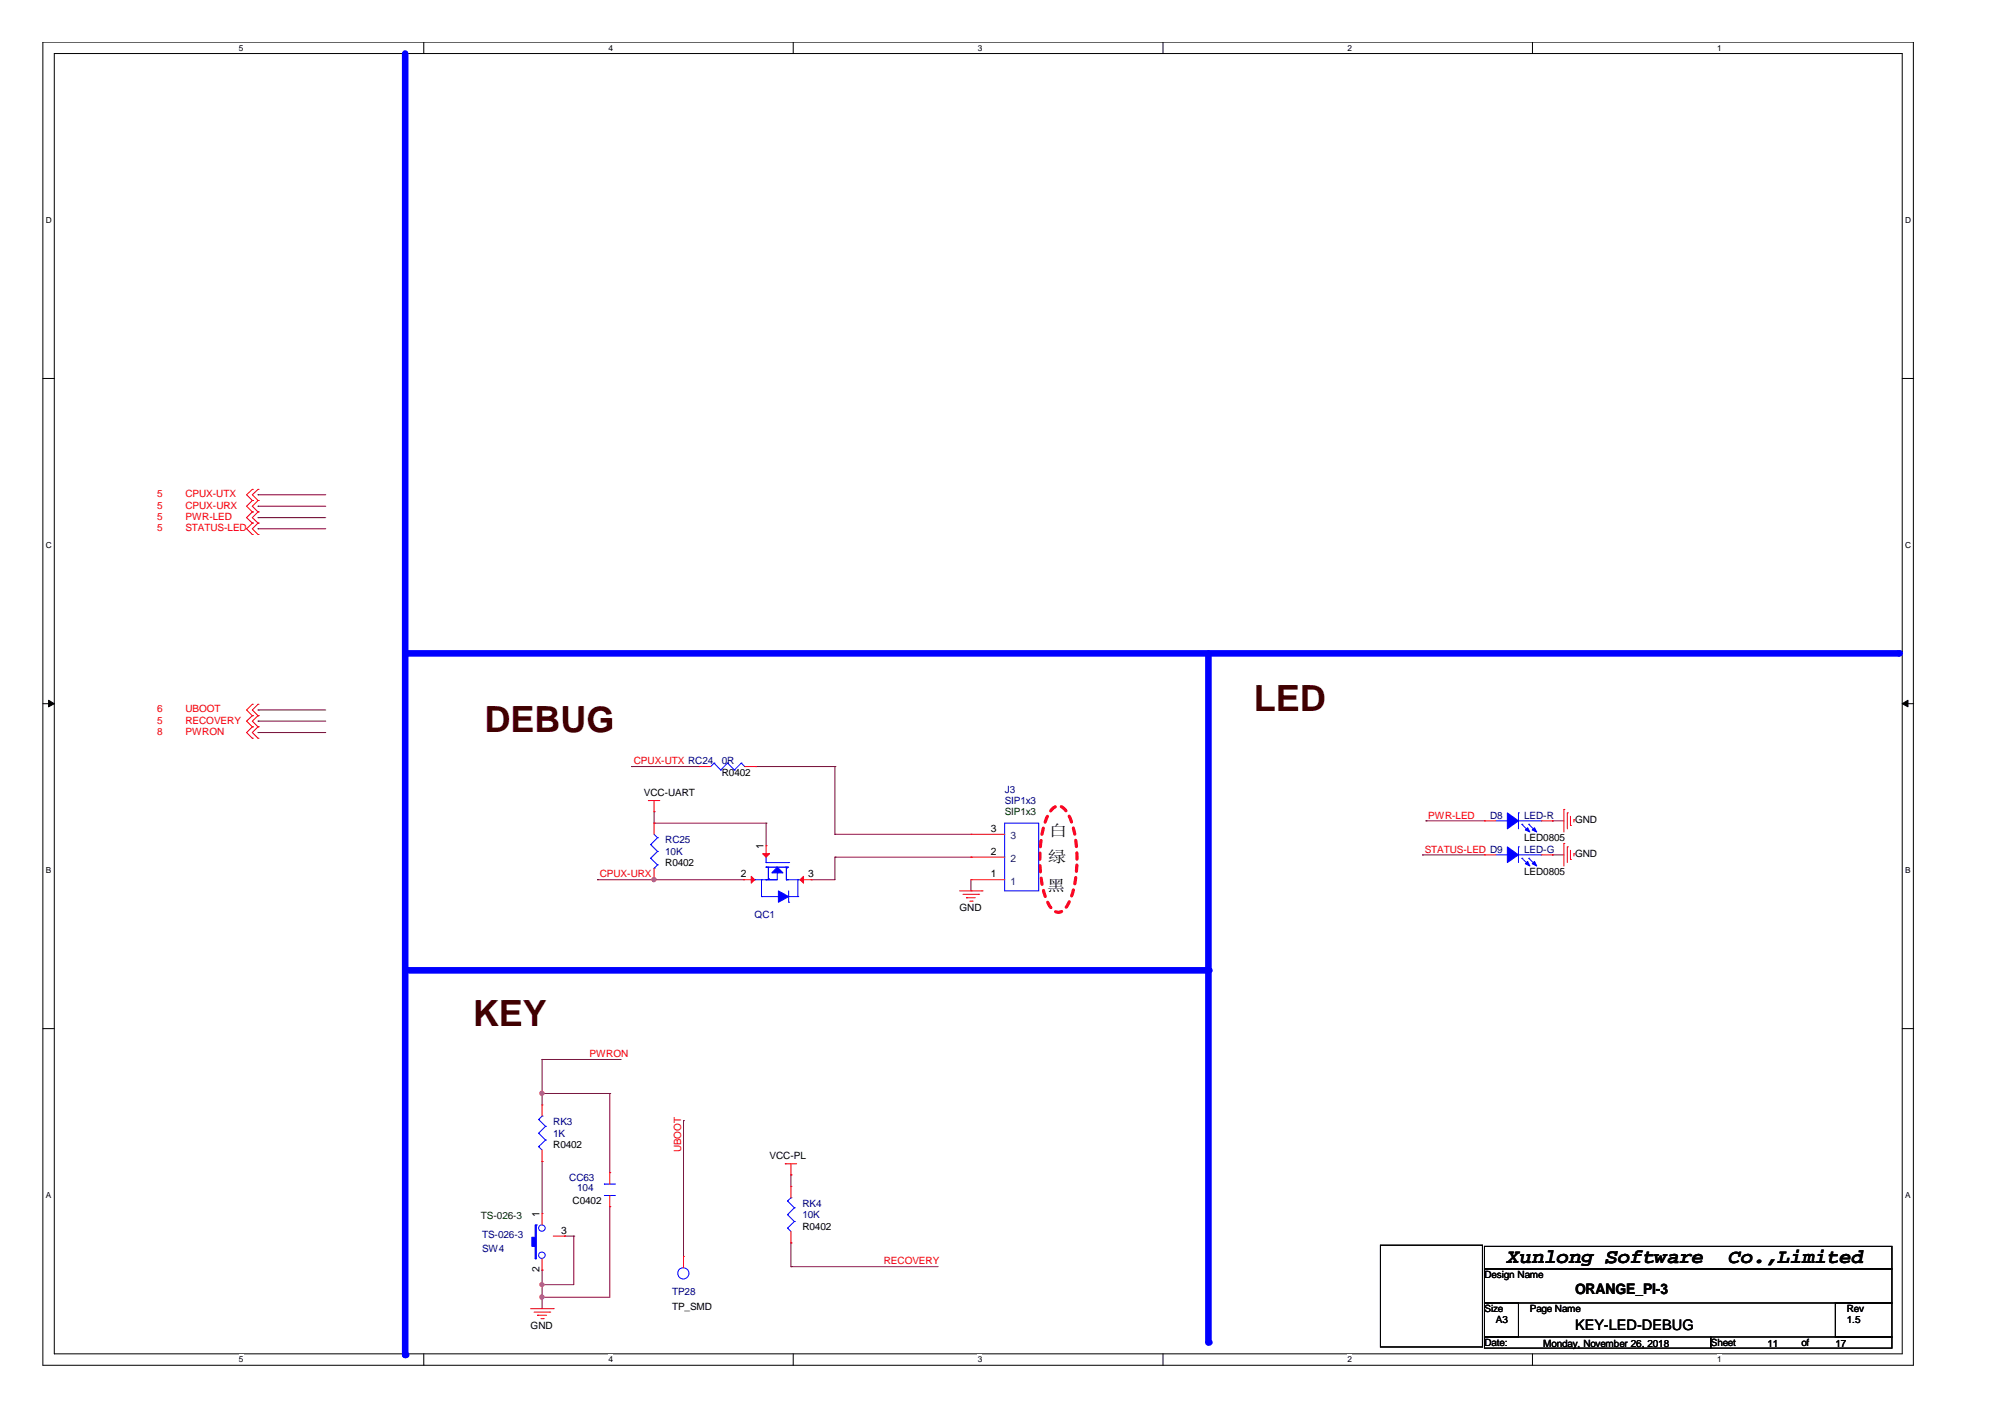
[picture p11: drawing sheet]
<svg xmlns="http://www.w3.org/2000/svg" width="297mm" height="210mm" viewBox="0 0 297 210" stroke-linecap="round" stroke-linejoin="round" font-family="sans-serif">
<path d="M6.3 6.2h277.2v196h-277.2zM8 7.9h273.8v192.6h-273.8z" fill="none" stroke="#000" stroke-width=".15"/>
<g fill="#fff">
<path d="M35.4 6.4h.6v1.4h-.6z"/>
<path d="M35.4 200.7h.6v1.4h-.6z"/>
</g>
<path d="M62.8 6.2v1.7M62.8 200.5v1.7" fill="none" stroke="#000" stroke-width=".15"/>
<g fill="#fff">
<path d="M90.1 6.4h.7v1.4h-.7z"/>
<path d="M90.1 200.7h.7v1.4h-.7z"/>
</g>
<path d="M117.5 6.2v1.7M117.5 200.5v1.7" fill="none" stroke="#000" stroke-width=".15"/>
<g fill="#fff">
<path d="M144.9 6.4h.6v1.4h-.6z"/>
<path d="M144.9 200.7h.6v1.4h-.6z"/>
</g>
<path d="M172.3 6.2v1.7M172.3 200.5v1.7" fill="none" stroke="#000" stroke-width=".15"/>
<g fill="#fff">
<path d="M199.6 6.4h.7v1.4h-.7z"/>
<path d="M199.6 200.7h.7v1.4h-.7z"/>
</g>
<path d="M227 6.2v1.7M227 200.5v1.7" fill="none" stroke="#000" stroke-width=".15"/>
<g fill="#fff">
<path d="M254.4 6.4h.6v1.4h-.6z"/>
<path d="M254.4 200.7h.6v1.4h-.6z"/>
<path d="M6.8 31.9h.8v1.4h-.8z"/>
<path d="M282.2 31.9h.9v1.4h-.9z"/>
<path d="M6.8 80.1h.8v1.4h-.8z"/>
<path d="M282.2 80.1h.9v1.4h-.9z"/>
</g>
<path d="M6.3 56.1h1.7M281.8 56.1h1.7" fill="none" stroke="#000" stroke-width=".15"/>
<g fill="#fff">
<path d="M6.8 128.2h.7v1.4h-.7z"/>
<path d="M282.2 128.2h.8v1.4h-.8z"/>
</g>
<path d="M6.3 104.2h1.7M281.8 104.2h1.7" fill="none" stroke="#000" stroke-width=".15"/>
<g fill="#000" stroke="#000" stroke-width=".15">
<path d="M7.2 103.7l.8 .5-.8 .5z" fill-rule="evenodd"/>
<path d="M281.8 104.2l.9-.5v1z" fill-rule="evenodd"/>
</g>
<g fill="#fff">
<path d="M6.8 176.4h.7v1.4h-.7z"/>
<path d="M282.2 176.4h.8v1.4h-.8z"/>
</g>
<path d="M6.3 152.4h1.7M281.8 152.4h1.7" fill="none" stroke="#000" stroke-width=".15"/>
<path d="M60 7.9v192.8" fill="none" stroke="#00f" stroke-width=".97"/>
<circle cx="60" cy="200.7" r=".49" fill="#00f"/>
<path d="M60 96.8h221.3" fill="none" stroke="#00f" stroke-width=".97"/>
<circle cx="281.3" cy="96.8" r=".49" fill="#00f"/>
<path d="M179 96.8v102.1" fill="none" stroke="#00f" stroke-width=".97"/>
<circle cx="179" cy="198.9" r=".49" fill="#00f"/>
<path d="M60 143.7h119" fill="none" stroke="#00f" stroke-width=".97"/>
<circle cx="179" cy="143.7" r=".49" fill="#00f"/>
<path d="M155.9 119.8a1.13 1.13 0 0 1 1.8 0 9 9 0 0 1 1.7 5 17.8 17.8 0 0 1-1 8.8 2.16 2.16 0 0 1-1.6 1.5 2.15 2.15 0 0 1-1.6-1.5 18.5 18.5 0 0 1 0-12.7z" fill="none" stroke="#f00" stroke-width=".47" stroke-dasharray=".9 .9"/>
<g fill="none" stroke="#800040" stroke-width=".15">
<path d="M38.2 73.3h.1M38.2 75h.1M38.2 76.7h.1M38.2 78.3h.1M38.2 73.3h10.1M38.2 75h10.1M38.2 76.7h10.1M38.2 78.3h10.1M38.2 105.2h.1M38.2 106.8h.1M38.2 108.5h.1M38.2 105.2h10.1"/>
<path d="M38.2 106.8h10.1M38.2 108.5h10.1M93.6 113.6h.1M93.6 113.6h10M112 113.6h.1M112 113.6h11.7M123.7 113.6h.1M123.7 113.6v10M88.5 130.3h.1M88.5 130.3h21.7M96.9 130.3h.1M96.9 120.2h.1"/>
<path d="M96.9 121.9h.1M96.9 120.2v1.7M96.9 121.9h16.6M113.5 121.9h.1M113.5 121.9v3.4M120.2 130.3h.1M123.7 123.6h.1M123.7 127h.1M123.7 127h20.1M123.7 127v3.3h-3.5M123.7 123.6h20.1M143.8 127h.1"/>
<path d="M143.8 132h.1M143.8 130.3v1.7M210.7 126.6h.1M210.7 126.6h9.2M211.2 121.6h.1M211.2 121.6h8.7M230 126.6h.1M230 121.6h.1M230 121.6h1.7M230 126.6h1.7M80.3 156.9h.1M80.3 156.9v6.8"/>
<path d="M80.3 156.9h11.7M80.3 172.1h.1M80.3 162h.1M80.3 172.1v7.7M80.3 162h10M90.3 162h.1M90.3 178.7h.1M90.3 162v11.7M90.3 178.7v13.5h-10M101.3 166h.1M101.3 166v20.1M117.2 174h.1"/>
<path d="M117.2 174v1.7M80.3 188.1h.1M80.3 192.2h.1M80.3 190.3h.1M80.3 188.1v5.8M83.7 183.1h.1M83.7 183.1h1.3M85 183.1h.1M85 183.1v7.2h-4.7M117.2 184.1h.1M117.2 187.6h.1M117.2 184.1v3.5"/>
<path d="M117.2 187.6h21.8"/>
</g>
<g fill="#f0f" stroke="#f0f" stroke-width=".15">
<circle cx="96.9" cy="130.3" r=".32"/>
<circle cx="80.3" cy="162" r=".32"/>
<circle cx="80.3" cy="192.1" r=".32"/>
<circle cx="80.3" cy="190.3" r=".31"/>
</g>
<g fill="none" stroke="#f00" stroke-width=".15">
<path d="M37.4 72.5h.1M37.4 74.1h.1M37.4 75.8h.1M37.4 77.5h.1M37.4 79.2h.1M37.4 72.5l-.9 .8 .9 .8M37.4 74.1l-.9 .9 .9 .8M37.4 75.8l-.9 .9 .9 .8M37.4 77.5l-.9 .8 .9 .9M38.2 72.5h.1M38.2 74.1h.1M38.2 75.8h.1"/>
<path d="M38.2 77.5h.1M38.2 79.2h.1M38.2 72.5l-.8 .8 .8 .8M38.2 74.1l-.8 .9 .8 .8M38.2 75.8l-.8 .9 .8 .8M38.2 77.5l-.8 .8 .8 .9M37.4 104.3h.1M37.4 106h.1M37.4 107.7h.1M37.4 109.4h.1M37.4 104.3l-.9 .9 .9 .8M37.4 106l-.9 .8 .9 .9"/>
<path d="M37.4 107.7l-.9 .8 .9 .9M38.2 104.3h.1M38.2 106h.1M38.2 107.7h.1M38.2 109.4h.1M38.2 104.3l-.8 .9 .8 .8M38.2 106l-.8 .8 .8 .9M38.2 107.7l-.8 .8 .8 .9M96.1 118.6h.1M96.1 118.6h1.6M96.9 118.6v1.6M103.6 113.6h.1"/>
<path d="M103.6 113.6h1.7M110.3 113.6h1.7M112 113.6h.1M231.7 119.9h.1M231.7 119.9v3.3M96.9 120.2h.1M96.9 121.9h.1M96.9 130.3h.1M96.9 121.9v1.7M96.9 128.6v1.7M110.2 130.3h.1M110.2 130.3h1.6"/>
<path d="M113.5 125.3h.1M113.5 125.3v1.7M118.5 130.3h1.7M120.2 130.3h.1M142.2 132h3.3M142.7 132.5h2.3M143.2 133h.1M143.2 133h1.3M143.7 133.5h.3M143.8 130.3h.1M143.8 127h.1M143.8 123.6h.1"/>
<path d="M143.8 130.3h5M143.8 127h5M143.8 123.6h5M144 133.5h.1M145 132.5h.1M145.5 132h.1M219.9 126.6h.1M219.9 121.6h.1M219.9 126.6h1.7M219.9 121.6h1.7M228.3 126.6h1.7M228.3 121.6h1.7"/>
<path d="M230 126.6h.1M230 121.6h.1M231.7 124.9h.1M231.7 124.9v3.4M232.2 125.4h.1M232.2 120.4h.1M232.2 120.4v2.4M232.2 125.4v2.4M232.7 127.3h.1M232.7 122.3h.1M232.7 120.9v1.4M232.7 126v1.3"/>
<path d="M233.2 126.5h.1M233.2 121.4h.1M233.2 121.4v.4M233.2 126.5v.3M80.3 172.1h.1M80.3 163.7h.1M80.3 179.8h.1M80.3 163.7v1.6M80.3 170.4v1.7M80.3 179.8v1.7M90.3 173.7h.1M90.3 178.7h.1"/>
<path d="M90.3 173.7v1.7M90.3 177.1v1.6M116.3 172.4h.1M116.3 172.4h1.7M117.2 174h.1M117.2 175.7h.1M117.2 172.4v1.6M117.2 175.7v1.7M78.6 193.9h3.4M79.1 194.4h2.3M79.6 194.8h.1M79.6 194.8h1.4"/>
<path d="M80.1 195.3h.4M80.3 188.1h.1M80.3 186.5v1.6M80.5 195.3h.1M81.4 194.4h.1M82 193.9h.1M82 183.1h1.7M83.7 183.1h.1M101.3 186.1h.1M101.3 186.1v1.7M117.2 184.1h.1M117.2 182.4v1.7"/>
</g>
<path d="M204.5 184.5h15.1v15h-15.1zM219.9 184.6h60.4v3.4h-60.4zM219.9 188h60.4v5h-60.4zM219.9 193h5.1v5h-5.1zM219.9 198h33.5v1.7h-33.5zM253.4 198h26.9v1.7h-26.9zM271.9 193h8.4v5h-8.4z" fill="none" stroke="#000" stroke-width=".15"/>
<g fill="none" stroke="#00f" stroke-width=".15">
<path d="M105.8 113h.1M105.8 113l-.5 .6M105.8 113l1 1.1M106.8 114.1h.1M107.8 113h.1M107.8 113l-1 1.1M107.8 113l1 1.1M108.8 114.1h.1M109.8 113h.1M109.8 113l-1 1.1M109.8 113l.5 .6M110.3 113.6h.1"/>
<path d="M96.4 125.1h.1M96.4 127.1h.1M96.4 125.1l1 1M96.4 127.1l1 1M96.9 128.6h.1M96.9 123.6l.5 .5M97.4 124.1h.1M97.4 126.1h.1M97.4 128.1h.1M97.4 124.1l-1 1M97.4 126.1l-1 1M97.4 128.1l-.5 .5"/>
<path d="M111.8 130.3h.1M112.8 132.8h.1M112.8 130.3h.1M112.8 132.8h2.5M112.8 130.3v2.5M113.5 128.5h.1M113.5 130.3h.1M113.5 127.8h.1M113.5 128.5h3.3M113.5 127v.8M113.5 127.8h3.3M113.8 130.1h.1"/>
<path d="M113.8 130.3h.1M113.8 128.5v1.8M115.1 129.3h.1M115.1 129.3v1h-3.3M116.5 130.3h.1M116.5 128.6h.1M116.5 128.5h.1M116.5 130.3h2M116.5 128.5v1.8M116.8 127.8h.1M116.8 133.7h.1M116.8 132v1.7"/>
<path d="M116.8 132.8h1.4M118.2 132.8h.1M118.2 130.3h.1M118.2 130.3v2.5M148.8 121.9h5.1v10.1h-5.1zM221.6 126.6h1.7M221.6 121.6h1.7M223.3 126.6h.1M223.3 121.6h.1M225 125.4h.1M225 120.4h.1M225 120.4v2.4"/>
<path d="M225 125.4v2.4M225 126.6h3.3M225 121.6h3.3M225.5 127.1h.1M225.5 122.1h.1M225.5 127.1l1 1M225.5 122.1l1 1M226.5 127.1h.1M226.5 122.1h.1M226.5 127.1l1 1M226.5 122.1l1 1M228.3 126.6h.1"/>
<path d="M228.3 121.6h.1M79.8 169.9h.1M79.8 167.9h.1M79.8 165.8h.1M79.8 169.9l.5 .5M79.8 167.9l1 1M79.8 165.8l1 1M80.3 165.3h.1M80.3 165.3l-.5 .5M80.8 168.9h.1M80.8 166.8h.1M80.8 168.9l-1 1"/>
<path d="M80.8 166.8l-1 1.1M89.5 175.4h.1M89.5 177.1h.1M89.5 175.4h1.7M89.5 177.1h1.7M116.7 179.9h.1M116.7 177.9h.1M116.7 179.9l1 1M116.7 177.9l1 1M117.2 177.4h.1M117.2 177.4l-.5 .5M117.7 178.9h.1"/>
<path d="M117.7 178.9l-1 1M79.3 186.5h.1M79.3 186.5h.2M79.3 181.5h.2M79.5 181.5h.1M116.7 181.9h.1M116.7 181.9l.5 .5M117.7 180.9h.1M117.7 180.9l-1 1"/>
<circle cx="80.3" cy="181.9" r=".48"/>
<circle cx="80.3" cy="185.9" r=".48"/>
<circle cx="101.2" cy="188.6" r=".83"/>
</g>
<g fill="#00f" stroke="#00f" stroke-width=".15">
<path d="M223.3 125.4l1.7 1.2-1.7 1.2z" fill-rule="evenodd"/>
<path d="M227 127.9l.3-.3 .4 .7z" fill-rule="evenodd"/>
<path d="M226 127.9l.3-.3 .4 .7z" fill-rule="evenodd"/>
<path d="M115.1 128.5l.9 .8h-1.7z" fill-rule="evenodd"/>
<path d="M115.3 132l1.5 .8-1.5 .9z" fill-rule="evenodd"/>
<path d="M79.3 181.5h.2v5h-.2v-1.9h-.5v-1.3h.5z" fill-rule="evenodd"/>
<path d="M223.3 120.4l1.7 1.2-1.7 1.2z" fill-rule="evenodd"/>
<path d="M227 123l.3-.4 .4 .6z" fill-rule="evenodd"/>
<path d="M226 123l.3-.4 .4 .6z" fill-rule="evenodd"/>
</g>
<g fill="#f00" stroke="#f00" stroke-width=".15">
<path d="M113 126.5h1l-.5 .5z" fill-rule="evenodd"/>
<path d="M118.5 130.3l.5-.5v1z" fill-rule="evenodd"/>
<path d="M111.3 129.8l.5 .5-.5 .5z" fill-rule="evenodd"/>
</g>
<g font-size="5.3" fill="#400000">
<text x="185.8" y="105.4">LED</text>
<text x="71.8" y="108.4">DEBUG</text>
<text x="70.1" y="152">KEY</text>
</g>
<g font-size="3">
<text x="223.3" y="187">Xunlong Software</text>
<text x="256.1" y="187">Co.,Limited</text>
</g>
<g font-size="2.3">
<text x="155.4" y="123.8">白</text>
<text x="155.2" y="127.7">绿</text>
<text x="155.1" y="132.1">黑</text>
</g>
<g font-size="2.2">
<text x="233.3" y="191.7">ORANGE_PI-3</text>
<text x="233.3" y="197">KEY-LED-DEBUG</text>
</g>
<g font-size="1.5" fill="#f00">
<text x="23.3" y="73.7">5</text>
<text x="23.3" y="75.3">5</text>
<text x="23.3" y="77">5</text>
<text x="27.5" y="73.7">CPUX-UTX</text>
<text x="27.5" y="75.3">CPUX-URX</text>
<text x="27.5" y="77">PWR-LED</text>
<text x="23.3" y="78.7">5</text>
<text x="27.5" y="78.7">STATUS-LED</text>
<text x="23.3" y="105.5">6</text>
<text x="23.3" y="107.2">5</text>
<text x="27.5" y="105.5">UBOOT</text>
<text x="27.5" y="107.2">RECOVERY</text>
<text x="23.3" y="108.9">8</text>
<text x="27.5" y="108.9">PWRON</text>
<text x="93.9" y="113.2">CPUX-UTX RC24</text>
<text x="211.6" y="121.3">PWR-LED</text>
<text x="88.9" y="130">CPUX-URX</text>
<text x="211.1" y="126.3">STATUS-LED D9</text>
<text x="87.3" y="156.6">PWRON</text>
<text x="100.9" y="170.7" transform="rotate(-90 100.9 170.7)">UBOOT</text>
<text x="130.9" y="187.3">RECOVERY</text>
</g>
<g font-size="1.5" fill="#000080">
<text x="106.9" y="113.2">0R</text>
<text x="148.8" y="117.4">J3</text>
<text x="148.8" y="119.1">SIP1x3</text>
<text x="98.6" y="124.9">RC25</text>
<text x="220.8" y="121.3">D8</text>
<text x="225.8" y="121.3">LED-R</text>
<text x="98.6" y="126.6">10K</text>
<text x="225.8" y="126.3">LED-G</text>
<text x="111.8" y="136">QC1</text>
<text x="82" y="166.7">RK3</text>
<text x="82" y="168.4">1K</text>
<text x="84.3" y="174.9">CC63</text>
<text x="85.5" y="176.4">104</text>
<text x="118.9" y="178.8">RK4</text>
<text x="71.4" y="185.5">SW4</text>
<text x="71.4" y="183.4">TS-026-3</text>
<text x="118.9" y="180.4">10K</text>
<text x="99.6" y="191.8">TP28</text>
</g>
<g font-size="1.5">
<text x="95.4" y="117.9">VCC-UART</text>
<text x="106.9" y="114.9">R0402</text>
<text x="113.1" y="125.8" transform="rotate(-90 113.1 125.8)">1</text>
<text x="146.8" y="123.2">3</text>
<text x="225.8" y="124.6">LED0805</text>
<text x="233.3" y="121.9">GND</text>
<text x="98.6" y="128.3">R0402</text>
<text x="109.8" y="129.9">2</text>
<text x="119.7" y="129.9">3</text>
<text x="146.8" y="129.9">1</text>
<text x="146.8" y="126.6">2</text>
<text x="225.8" y="129.6">LED0805</text>
<text x="233.3" y="127">GND</text>
<text x="142.2" y="135">GND</text>
<text x="82" y="170.1">R0402</text>
<text x="114" y="171.7">VCC-PL</text>
<text x="84.8" y="178.3">C0402</text>
<text x="79.9" y="180.3" transform="rotate(-90 79.9 180.3)">1</text>
<text x="83.1" y="182.7">3</text>
<text x="118.9" y="182.1">R0402</text>
<text x="79.9" y="188.5" transform="rotate(-90 79.9 188.5)">2</text>
<text x="219.9" y="189.3">Design Name</text>
<text x="78.6" y="196.9">GND</text>
<text x="99.6" y="194">TP_SMD</text>
<text x="219.9" y="194.4">Size</text>
<text x="221.6" y="196">A3</text>
<text x="226.7" y="194.4">Page Name</text>
<text x="273.6" y="196">1.5</text>
<text x="273.6" y="194.4">Rev</text>
<text x="219.9" y="199.4">Date:</text>
<text x="228.6" y="199.6">Monday, November 26, 2018</text>
<text x="253.4" y="199.4">Sheet</text>
<text x="261.8" y="199.6">11</text>
<text x="266.9" y="199.4">of</text>
<text x="271.9" y="199.6">17</text>
</g>
<g font-size="1.5" fill="#004000">
<text x="148.8" y="120.7">SIP1x3</text>
<text x="71.2" y="180.6">TS-026-3</text>
</g>
<g font-size="1.5" fill="#004080">
<text x="149.7" y="124.3">3</text>
<text x="149.7" y="131">1</text>
<text x="149.7" y="127.7">2</text>
</g>
<g font-size="1.2">
<text x="35.4" y="7.5">5</text>
<text x="90.1" y="7.5">4</text>
<text x="144.9" y="7.5">3</text>
<text x="199.6" y="7.5">2</text>
<text x="254.4" y="7.5">1</text>
<text x="6.8" y="33.1">D</text>
<text x="282.2" y="33.1">D</text>
<text x="6.8" y="81.2">C</text>
<text x="282.2" y="81.2">C</text>
<text x="6.8" y="129.4">B</text>
<text x="282.2" y="129.4">B</text>
<text x="6.8" y="177.5">A</text>
<text x="282.2" y="177.5">A</text>
<text x="35.4" y="201.8">5</text>
<text x="90.1" y="201.8">4</text>
<text x="144.9" y="201.8">3</text>
<text x="199.6" y="201.8">2</text>
<text x="254.4" y="201.8">1</text>
</g>
</svg>
